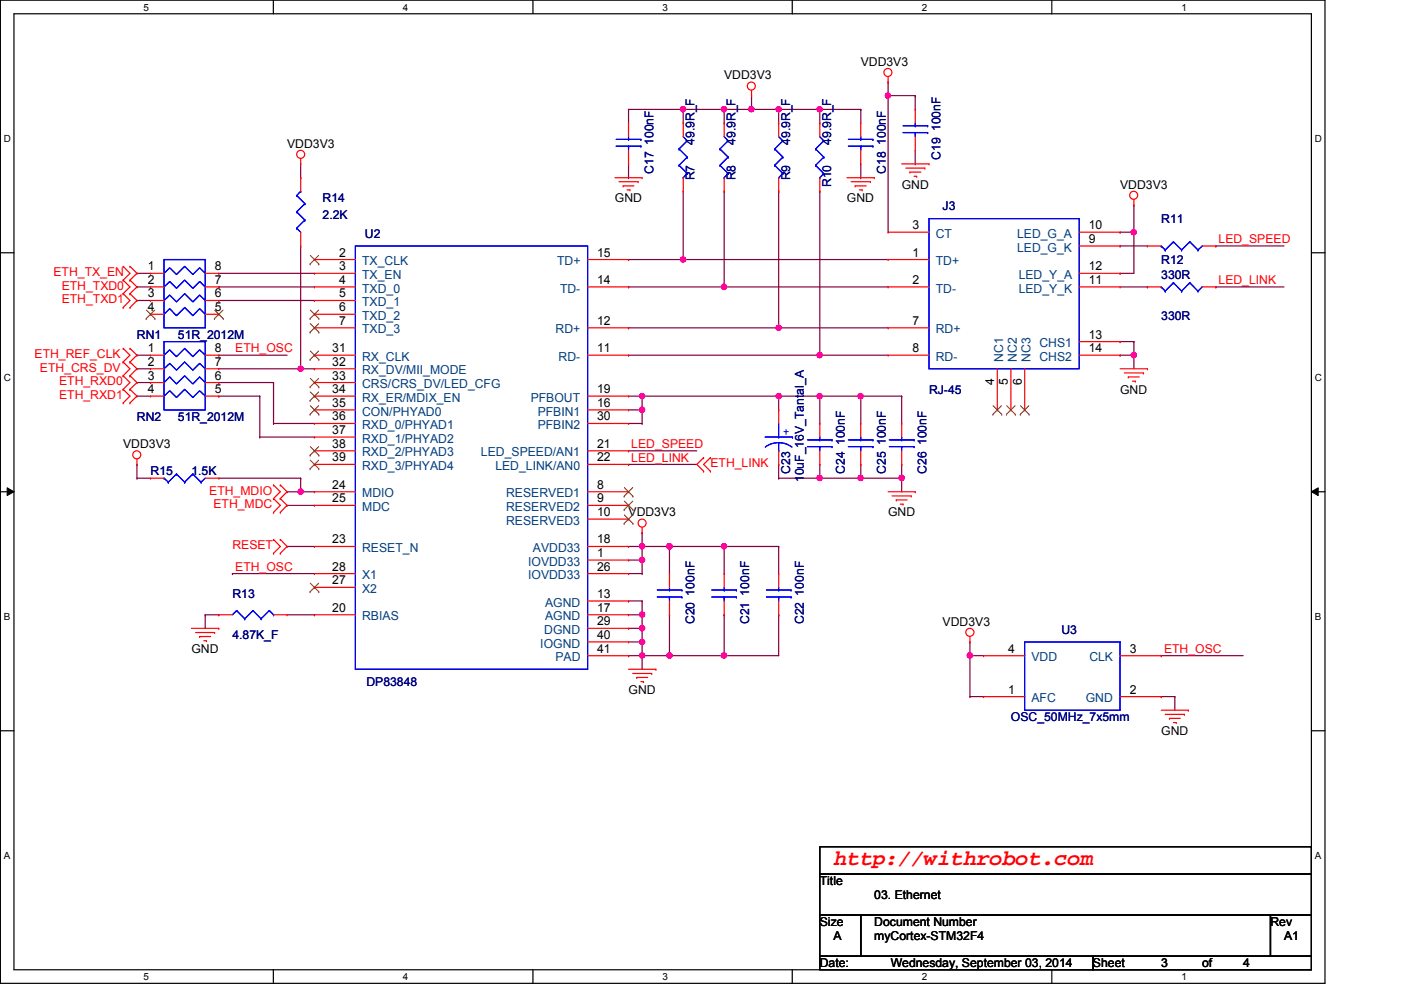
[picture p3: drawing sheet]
<svg xmlns="http://www.w3.org/2000/svg" width="297mm" height="210mm" viewBox="0 0 297 210" stroke-linecap="round" stroke-linejoin="round" font-family="sans-serif">
<path d="M.1 0h280.8v208.5h-280.8zM3 2.9h275v202.7h-275z" fill="none" stroke="#000" stroke-width=".25"/>
<g fill="#fff">
<path d="M30.4 .3h1.2v2.4h-1.2z"/>
<path d="M30.4 205.9h1.2v2.3h-1.2z"/>
</g>
<path d="M58 0v2.9M58 205.6v2.9" fill="none" stroke="#000" stroke-width=".25"/>
<g fill="#fff">
<path d="M85.4 .3h1.2v2.4h-1.2z"/>
<path d="M85.4 205.9h1.2v2.3h-1.2z"/>
</g>
<path d="M113 0v2.9M113 205.6v2.9" fill="none" stroke="#000" stroke-width=".25"/>
<g fill="#fff">
<path d="M140.5 .3h1.1v2.4h-1.1z"/>
<path d="M140.5 205.9h1.1v2.3h-1.1z"/>
</g>
<path d="M168 0v2.9M168 205.6v2.9" fill="none" stroke="#000" stroke-width=".25"/>
<g fill="#fff">
<path d="M195.4 .3h1.2v2.4h-1.2z"/>
<path d="M195.4 205.9h1.2v2.3h-1.2z"/>
</g>
<path d="M223 0v2.9M223 205.6v2.9" fill="none" stroke="#000" stroke-width=".25"/>
<g fill="#fff">
<path d="M250.5 .3h1.1v2.4h-1.1z"/>
<path d="M250.5 205.9h1.1v2.3h-1.1z"/>
<path d="M.8 28.2h1.5v2.4h-1.5z"/>
<path d="M278.8 28.2h1.4v2.4h-1.4z"/>
<path d="M.8 78.9h1.5v2.3h-1.5z"/>
<path d="M278.8 78.9h1.4v2.3h-1.4z"/>
</g>
<path d="M.1 53.6h2.9M278 53.6h2.9" fill="none" stroke="#000" stroke-width=".25"/>
<g fill="#fff">
<path d="M.8 129.6h1.4v2.3h-1.4z"/>
<path d="M278.8 129.6h1.3v2.3h-1.3z"/>
</g>
<path d="M.1 104.3h2.9M278 104.3h2.9" fill="none" stroke="#000" stroke-width=".25"/>
<path d="M1.5 103.4l1.5 .9-1.5 .8zM278 104.3l1.5-.9v1.7z" fill="#000"/>
<path d="M1.5 103.4l1.5 .9-1.5 .8zM278 104.3l1.5-.9v1.7z" fill="none" stroke="#000" stroke-width=".21"/>
<g fill="#fff">
<path d="M.8 180.3h1.4v2.3h-1.4z"/>
<path d="M278.8 180.3h1.3v2.3h-1.3z"/>
</g>
<path d="M.1 154.9h2.9M278 154.9h2.9" fill="none" stroke="#000" stroke-width=".25"/>
<path d="M144.9 23.2h.1M144.9 23.2v2.9M144.9 23.2h8.6M165.1 23.2h.1M165.1 23.2h8.7M165.1 23.2v2.9M173.8 23.2h.1M173.8 23.2v2.9" fill="none" stroke="#800040" stroke-width=".25"/>
<circle cx="165.1" cy="23.2" r=".56" fill="#f0f"/>
<circle cx="165.1" cy="23.2" r=".56" fill="none" stroke="#f0f" stroke-width=".25"/>
<path d="M153.5 23.2h.1M153.5 23.2v2.9M159.3 23.2h.1M159.3 23.2h5.8" fill="none" stroke="#800040" stroke-width=".25"/>
<circle cx="159.3" cy="23.2" r=".56" fill="#f0f"/>
<circle cx="159.3" cy="23.2" r=".56" fill="none" stroke="#f0f" stroke-width=".25"/>
<path d="M144.9 55h.1M144.9 55h43.4M153.5 60.8h.1M153.5 60.8h34.8" fill="none" stroke="#800040" stroke-width=".25"/>
<circle cx="153.5" cy="60.8" r=".56" fill="#f0f"/>
<circle cx="153.5" cy="60.8" r=".56" fill="none" stroke="#f0f" stroke-width=".25"/>
<path d="M144.9 40.6h.1M144.9 40.6v14.4M165.1 69.5h.1M165.1 69.5h23.2M173.8 75.3h.1M173.8 75.3h14.5" fill="none" stroke="#800040" stroke-width=".25"/>
<circle cx="144.8" cy="55" r=".56" fill="#f0f"/>
<circle cx="144.8" cy="55" r=".56" fill="none" stroke="#f0f" stroke-width=".25"/>
<path d="M153.5 40.6h.1M153.5 40.6v20.2h-20.2M165.1 40.6h.1M165.1 40.6v28.9M133.3 60.8h.1" fill="none" stroke="#800040" stroke-width=".25"/>
<circle cx="165.1" cy="69.5" r=".56" fill="#f0f"/>
<circle cx="165.1" cy="69.5" r=".56" fill="none" stroke="#f0f" stroke-width=".25"/>
<path d="M173.8 40.6h.1M173.8 40.6v34.7" fill="none" stroke="#800040" stroke-width=".25"/>
<circle cx="173.8" cy="75.3" r=".56" fill="#f0f"/>
<circle cx="173.8" cy="75.3" r=".56" fill="none" stroke="#f0f" stroke-width=".25"/>
<path d="M237.5 72.4h.1M237.5 72.4h2.9M240.4 75.3h.1M240.4 75.3v2.9" fill="none" stroke="#800040" stroke-width=".25"/>
<circle cx="240.4" cy="75.3" r=".56" fill="#f0f"/>
<circle cx="240.4" cy="75.3" r=".56" fill="none" stroke="#f0f" stroke-width=".25"/>
<path d="M237.5 49.2h.1M237.5 49.2h2.9M240.4 49.2h.1M240.4 49.2v8.8M237.5 75.3h.1M237.5 75.3h2.9" fill="none" stroke="#800040" stroke-width=".25"/>
<circle cx="240.4" cy="49.2" r=".56" fill="#f0f"/>
<circle cx="240.4" cy="49.2" r=".56" fill="none" stroke="#f0f" stroke-width=".25"/>
<g fill="none" stroke="#800040" stroke-width=".25">
<path d="M133.3 23.2h.1M133.3 23.2v2.9M133.3 23.2h11.6M144.9 23.2h.1M133.3 55h.1M133.3 55h11.6M237.5 58h.1M237.5 52.2h.1M237.5 58h2.9M237.5 52.2h5.8M240.4 43.5h.1M240.4 43.5v5.7"/>
<path d="M257.8 52.2h.1M257.8 52.2h14.4M133.3 75.3h.1M133.3 69.5h.1M133.3 75.3h40.5M133.3 69.5h31.8M237.5 60.8h5.8M240.4 72.4h.1M240.4 72.4v2.9M243.3 60.8h.1M257.8 60.8h.1M257.8 60.8h14.4"/>
</g>
<circle cx="144.8" cy="23.2" r=".56" fill="#f0f"/>
<circle cx="144.8" cy="23.2" r=".56" fill="none" stroke="#f0f" stroke-width=".25"/>
<path d="M173.8 23.2h8.7M182.5 23.2h.1" fill="none" stroke="#800040" stroke-width=".25"/>
<circle cx="173.8" cy="23.2" r=".56" fill="#f0f"/>
<circle cx="173.8" cy="23.2" r=".56" fill="none" stroke="#f0f" stroke-width=".25"/>
<path d="M133.3 37.7h.1M133.3 34.8v2.9M153.5 23.2h.1M153.5 23.2h5.8M159.3 23.2h.1M159.3 20.3v2.9M182.5 23.2h.1M182.5 37.7h.1M182.5 23.2v2.9M182.5 34.8v2.9" fill="none" stroke="#800040" stroke-width=".25"/>
<circle cx="153.5" cy="23.2" r=".56" fill="#f0f"/>
<circle cx="153.5" cy="23.2" r=".56" fill="none" stroke="#f0f" stroke-width=".25"/>
<path d="M188.3 20.3h.1M188.3 20.3v28.9" fill="none" stroke="#800040" stroke-width=".25"/>
<circle cx="188.2" cy="20.3" r=".56" fill="#f0f"/>
<circle cx="188.2" cy="20.3" r=".56" fill="none" stroke="#f0f" stroke-width=".25"/>
<g fill="none" stroke="#800040" stroke-width=".25">
<path d="M188.3 17.4h.1M188.3 17.4v2.9M188.3 20.3h.1M188.3 20.3h5.8M194.1 34.8h.1M194.1 20.3h.1M194.1 20.3v2.9M194.1 31.9v2.9M165.1 84h.1M165.1 84v2.9M165.1 84h17.4M173.8 84h.1"/>
<path d="M173.8 84v5.8M191.2 84h.1M191.2 84v5.8"/>
</g>
<circle cx="173.8" cy="84" r=".56" fill="#f0f"/>
<circle cx="173.8" cy="84" r=".56" fill="none" stroke="#f0f" stroke-width=".25"/>
<path d="M165.1 98.5h.1M165.1 98.5v2.9M173.8 98.5h.1M173.8 98.5v2.9M182.5 84h.1M182.5 84v5.8M165.1 101.4h.1M165.1 101.4h17.4M173.8 101.4h.1M191.2 101.4h.1M191.2 101.4v2.9" fill="none" stroke="#800040" stroke-width=".25"/>
<circle cx="173.8" cy="101.3" r=".56" fill="#f0f"/>
<circle cx="173.8" cy="101.3" r=".56" fill="none" stroke="#f0f" stroke-width=".25"/>
<path d="M182.5 98.5h.1M182.5 98.5v2.9M182.5 101.4h.1M182.5 101.4h8.7" fill="none" stroke="#800040" stroke-width=".25"/>
<circle cx="191.2" cy="101.4" r=".56" fill="#f0f"/>
<circle cx="191.2" cy="101.4" r=".56" fill="none" stroke="#f0f" stroke-width=".25"/>
<circle cx="182.4" cy="101.3" r=".56" fill="#f0f"/>
<circle cx="182.4" cy="101.3" r=".56" fill="none" stroke="#f0f" stroke-width=".25"/>
<path d="M205.7 139h.1M205.7 136.1h.1M205.7 139h2.8M205.7 136.1v11.6M205.7 147.7h.1M205.7 147.7h2.8M246.2 147.7h.1M246.2 147.7h2.9M249.1 147.7h.1M249.1 147.7v2.9" fill="none" stroke="#800040" stroke-width=".25"/>
<circle cx="205.6" cy="139" r=".56" fill="#f0f"/>
<circle cx="205.6" cy="139" r=".56" fill="none" stroke="#f0f" stroke-width=".25"/>
<path d="M29 75.3h.1M29 78.2h.1M29 75.3h2.9M29 78.2h2.9M29 84h.1M29 81.1h.1M29 84h2.9M29 81.1h2.9M63.8 104.3h.1M63.8 104.3h2.9M246.2 139h.1M246.2 139h17.4" fill="none" stroke="#800040" stroke-width=".25"/>
<circle cx="63.7" cy="104.2" r=".56" fill="#f0f"/>
<circle cx="63.7" cy="104.2" r=".56" fill="none" stroke="#f0f" stroke-width=".25"/>
<path d="M182.5 84h.1M182.5 84h8.7M191.2 98.5h.1M191.2 98.5v2.9M60.9 107.1h.1M60.9 115.9h.1M60.9 107.1h5.8M60.9 115.9h5.8M49.3 121.6h.1M49.3 121.6h17.4" fill="none" stroke="#800040" stroke-width=".25"/>
<circle cx="182.4" cy="84" r=".56" fill="#f0f"/>
<circle cx="182.4" cy="84" r=".56" fill="none" stroke="#f0f" stroke-width=".25"/>
<path d="M133.3 98.5h.1M133.3 95.6h.1M133.3 98.5h14.4M133.3 95.6h14.4M43.5 130.3h.1M43.5 130.3h2.9M43.5 130.3v2.9M46.4 130.3h.1M60.9 130.3h5.8M66.7 130.3h.1M136.1 139h.1M136.1 139v2.9" fill="none" stroke="#800040" stroke-width=".25"/>
<circle cx="136.1" cy="139" r=".56" fill="#f0f"/>
<circle cx="136.1" cy="139" r=".56" fill="none" stroke="#f0f" stroke-width=".25"/>
<path d="M133.3 127.4h.1M133.3 127.4h2.8M133.3 130.3h2.8M133.3 133.2h2.8M136.1 130.3h.1M136.1 127.4h.1M136.1 133.2h.1M136.1 127.4v5.8" fill="none" stroke="#800040" stroke-width=".25"/>
<circle cx="136.1" cy="130.3" r=".56" fill="#f0f"/>
<circle cx="136.1" cy="130.3" r=".56" fill="none" stroke="#f0f" stroke-width=".25"/>
<path d="M133.3 136.1h2.8M136.1 136.1h.1M136.1 133.2h.1M136.1 133.2v2.9" fill="none" stroke="#800040" stroke-width=".25"/>
<circle cx="136.1" cy="133.2" r=".56" fill="#f0f"/>
<circle cx="136.1" cy="133.2" r=".56" fill="none" stroke="#f0f" stroke-width=".25"/>
<path d="M133.3 139h.1M136.1 136.1h.1M136.1 136.1v2.9h-2.8" fill="none" stroke="#800040" stroke-width=".25"/>
<circle cx="136.1" cy="136.1" r=".56" fill="#f0f"/>
<circle cx="136.1" cy="136.1" r=".56" fill="none" stroke="#f0f" stroke-width=".25"/>
<path d="M133.3 115.9h2.8M136.1 115.9h.1M136.1 112.9h.1M136.1 112.9v3" fill="none" stroke="#800040" stroke-width=".25"/>
<circle cx="136.1" cy="115.8" r=".56" fill="#f0f"/>
<circle cx="136.1" cy="115.8" r=".56" fill="none" stroke="#f0f" stroke-width=".25"/>
<path d="M133.3 118.7h2.8M136.1 118.7h.1M136.1 118.7v2.9M133.3 121.6h2.8M136.1 121.6h.1" fill="none" stroke="#800040" stroke-width=".25"/>
<circle cx="136.1" cy="118.7" r=".56" fill="#f0f"/>
<circle cx="136.1" cy="118.7" r=".56" fill="none" stroke="#f0f" stroke-width=".25"/>
<path d="M136.1 115.9h.1M136.1 115.9v2.8M136.1 115.9h5.8M141.9 115.9h.1" fill="none" stroke="#800040" stroke-width=".25"/>
<circle cx="141.9" cy="115.8" r=".56" fill="#f0f"/>
<circle cx="141.9" cy="115.8" r=".56" fill="none" stroke="#f0f" stroke-width=".25"/>
<path d="M141.9 115.9h.1M141.9 115.9v5.7M153.5 115.9h.1M153.5 115.9v5.7M165.1 115.9h.1M165.1 115.9v5.7M136.1 139h5.8M141.9 139h.1" fill="none" stroke="#800040" stroke-width=".25"/>
<circle cx="141.9" cy="139" r=".56" fill="#f0f"/>
<circle cx="141.9" cy="139" r=".56" fill="none" stroke="#f0f" stroke-width=".25"/>
<path d="M141.9 130.3h.1M141.9 139h.1M141.9 130.3v8.7M153.5 130.3h.1M153.5 139h.1M153.5 130.3v8.7M165.1 130.3h.1M165.1 130.3v8.7h-23.2" fill="none" stroke="#800040" stroke-width=".25"/>
<circle cx="153.5" cy="139" r=".56" fill="#f0f"/>
<circle cx="153.5" cy="139" r=".56" fill="none" stroke="#f0f" stroke-width=".25"/>
<path d="M141.9 115.9h.1M141.9 115.9h11.6" fill="none" stroke="#800040" stroke-width=".25"/>
<circle cx="141.9" cy="115.8" r=".56" fill="#f0f"/>
<circle cx="141.9" cy="115.8" r=".56" fill="none" stroke="#f0f" stroke-width=".25"/>
<path d="M153.5 115.9h.1M153.5 115.9h11.6" fill="none" stroke="#800040" stroke-width=".25"/>
<circle cx="153.5" cy="115.8" r=".56" fill="#f0f"/>
<circle cx="153.5" cy="115.8" r=".56" fill="none" stroke="#f0f" stroke-width=".25"/>
<path d="M133.3 84h2.8M136.1 84h.1" fill="none" stroke="#800040" stroke-width=".25"/>
<circle cx="136.1" cy="84" r=".56" fill="#f0f"/>
<circle cx="136.1" cy="84" r=".56" fill="none" stroke="#f0f" stroke-width=".25"/>
<path d="M133.3 89.8h2.8M136.1 89.8h.1M136.1 86.9h.1M136.1 86.9v2.9M136.1 84h29M165.1 84h.1" fill="none" stroke="#800040" stroke-width=".25"/>
<circle cx="165.1" cy="84" r=".56" fill="#f0f"/>
<circle cx="165.1" cy="84" r=".56" fill="none" stroke="#f0f" stroke-width=".25"/>
<path d="M133.3 86.9h2.8M136.1 86.9h.1" fill="none" stroke="#800040" stroke-width=".25"/>
<circle cx="136.1" cy="86.9" r=".56" fill="#f0f"/>
<circle cx="136.1" cy="86.9" r=".56" fill="none" stroke="#f0f" stroke-width=".25"/>
<g fill="none" stroke="#800040" stroke-width=".25">
<path d="M29 58h.1M29 58h2.9M46.4 58h.1M46.4 58h20.3M63.8 52.2v26M29 63.7h.1M29 60.8h.1M29 60.8h2.9M29 63.7h2.9M46.4 60.8h.1M46.4 63.7h.1M46.4 75.3h.1"/>
<path d="M46.4 60.8h20.3M46.4 63.7h20.3M46.4 75.3h14.5M46.4 78.2h17.4M63.8 78.2h.1M46.4 81.1h.1M46.4 84h.1M46.4 81.1h11.6M46.4 84h8.7M55.1 84h.1M55.1 92.7h.1M55.1 84v8.7"/>
<path d="M55.1 92.7h11.6M58 81.1h.1M58 89.8h.1M58 81.1v8.7M58 89.8h8.7M136.1 84h.1M136.1 84v2.9"/>
</g>
<circle cx="63.7" cy="78.2" r=".56" fill="#f0f"/>
<circle cx="63.7" cy="78.2" r=".56" fill="none" stroke="#f0f" stroke-width=".25"/>
<g fill="none" stroke="#800040" stroke-width=".25">
<path d="M63.8 37.7h.1M63.8 34.8v2.9M63.8 78.2h2.9M66.7 78.2h.1M29 98.5h.1M29 98.5v2.9M29 101.4h.1M29 101.4h2.9M46.4 101.4h17.4M60.9 104.3h.1M60.9 104.3h2.9M63.8 101.4h.1"/>
<path d="M63.8 104.3h.1M63.8 101.4v2.9"/>
</g>
<g fill="none" stroke="#f00" stroke-width=".25">
<path d="M159.3 19.1v1.2M188.3 17.4h.1M188.3 16.3v1.1M63.8 34.8h.1M63.8 37.7h.1M63.8 33.6v1.2M63.8 37.7v2.9M130.4 37.7h5.7M131.2 38.5h4.1M132.1 39.4h.1M132.1 39.4h2.3M133.3 26.1h.1"/>
<path d="M133.3 34.8h.1M133.3 26.1v2.9M133.3 31.9v2.9M135.3 38.5h.1M136.1 37.7h.1M144.9 26.1h.1M144.9 26.1v2.9M144.9 37.7v2.9M153.5 26.1h.1M153.5 26.1v2.9M153.5 37.7v2.9M159.3 20.3h.1"/>
<path d="M165.1 26.1h.1M165.1 26.1v2.9M165.1 37.7v2.9M173.8 26.1h.1M173.8 26.1v2.9M173.8 37.7v2.9M179.6 37.7h5.8M180.5 38.5h4M181.3 39.4h.1M181.3 39.4h2.3M182.5 26.1h.1M182.5 34.8h.1"/>
<path d="M182.5 26.1v2.9M182.5 31.9v2.9M184.5 38.5h.1M185.4 37.7h.1M191.2 34.8h5.8M192.1 35.6h4M192.9 36.5h.1M192.9 36.5h2.3M193.8 37.4h.5M194.1 23.2h.1M194.1 31.9h.1M194.1 23.2v2.9"/>
<path d="M194.1 29v2.9M194.3 37.4h.1M196.1 35.6h.1M197 34.8h.1M26.1 59.4h.1M26.1 56.5h.1M26.1 59.4l1.5 1.4-1.5 1.5M26.1 56.5l1.5 1.5-1.5 1.4M27.6 59.4h.1M27.6 56.5h.1M27.6 59.4l1.4 1.4-1.4 1.5M27.6 56.5l1.4 1.5-1.4 1.4"/>
<path d="M31.9 58h.1M31.9 58h2.9M43.5 58h2.9M46.4 58h.1M63.8 52.2h.1M63.8 49.2v3M66.7 55h.1M66.7 58h.1M66.7 55h8.6M66.7 58h8.6M124.6 55h8.7M133 40.3h.6"/>
<path d="M133.3 55h.1M133.6 40.3h.1M144.9 40.6h.1M153.5 40.6h.1M165.1 40.6h.1M173.8 40.6h.1M182.2 40.3h.6M182.8 40.3h.1M188.3 55h.1M188.3 49.2h.1M188.3 55h8.7M188.3 49.2h8.7"/>
<path d="M228.8 52.2h8.7M228.8 58h8.7M228.8 49.2h8.7M237.5 49.2h.1M237.5 52.2h.1M237.5 58h.1M240.4 43.5h.1M240.4 42.3v1.2M243.3 52.2h.1M243.3 52.2h2.9M254.9 52.2h2.9M257.8 52.2h.1"/>
<path d="M26.1 62.3h.1M26.1 65.2h.1M26.1 73.9h.1M26.1 76.8h.1M26.1 79.7h.1M26.1 62.3l1.5 1.4-1.5 1.5M26.1 73.9l1.5 1.4-1.5 1.5M26.1 76.8l1.5 1.4-1.5 1.5M26.1 79.7l1.5 1.4-1.5 1.4M27.6 62.3h.1M27.6 65.2h.1M27.6 76.8h.1"/>
<path d="M27.6 73.9h.1M27.6 79.7h.1M27.6 62.3l1.4 1.4-1.4 1.5M27.6 73.9l1.4 1.4-1.4 1.5M27.6 76.8l1.4 1.4-1.4 1.5M27.6 79.7l1.4 1.4-1.4 1.4M31.9 75.3h.1M31.9 78.2h.1M31.9 60.8h.1M31.9 63.7h.1M31.9 66.6h.1M31.9 78.2h2.9"/>
<path d="M31.9 60.8h2.9M31.9 75.3h2.9M31.9 63.7h2.9M31.9 66.6h2.9M43.5 78.2h2.9M43.5 60.8h2.9M43.5 75.3h2.9M43.5 63.7h2.9M43.5 66.6h2.9M46.4 78.2h.1M46.4 75.3h.1M46.4 66.6h.1"/>
<path d="M46.4 63.7h.1M46.4 60.8h.1M66.7 60.8h.1M66.7 63.7h.1M66.7 66.6h.1M66.7 69.5h.1M66.7 75.3h.1M66.7 78.2h.1M66.7 78.2h8.6M66.7 60.8h8.6M66.7 75.3h8.6M66.7 63.7h8.6"/>
<path d="M66.7 66.6h8.6M66.7 69.5h8.6M124.6 60.8h8.7M124.6 75.3h8.7M124.6 69.5h8.7M133.3 75.3h.1M133.3 69.5h.1M133.3 60.8h.1M188.3 60.8h.1M188.3 69.5h.1M188.3 75.3h.1M188.3 60.8h8.7"/>
<path d="M188.3 75.3h8.7M188.3 69.5h8.7M211.5 78.2v8.7M214.3 78.2v8.7M217.3 78.2v8.7M228.8 60.8h8.7M228.8 75.3h8.7M228.8 72.4h8.7M237.5 60.8h.1M237.5 72.4h.1M237.5 75.3h.1M237.5 78.2h5.8"/>
<path d="M238.4 79.1h4M239.2 79.9h.1M239.2 79.9h2.4M242.4 79.1h.1M243.3 78.2h.1M243.3 60.8h.1M243.3 60.8h2.9M254.9 60.8h2.9M257.8 60.8h.1M26.1 82.5h.1M26.1 85.4h.1M26.1 82.5l1.5 1.5-1.5 1.4"/>
<path d="M27.6 82.5h.1M27.6 85.4h.1M27.6 82.5l1.4 1.5-1.4 1.4M29 98.5h.1M29 97.3v1.2M31.9 81.1h.1M31.9 84h.1M31.9 81.1h2.9M31.9 84h2.9M43.5 81.1h2.9M43.5 84h2.9M46.4 84h.1"/>
<path d="M46.4 81.1h.1M66.7 81.1h.1M66.7 84h.1M66.7 86.9h.1M66.7 89.8h.1M66.7 92.7h.1M66.7 95.6h.1M66.7 98.5h.1M66.7 81.1h8.6M66.7 84h8.6M66.7 86.9h8.6M66.7 95.6h8.6"/>
<path d="M66.7 98.5h8.6M66.7 89.8h8.6M66.7 92.7h8.6M124.6 84h8.7M124.6 86.9h8.7M124.6 95.6h8.7M124.6 98.5h8.7M124.6 89.8h8.7M133.3 86.9h.1M133.3 84h.1M133.3 95.6h.1M133.3 98.5h.1"/>
<path d="M133.3 89.8h.1M149.2 97h.1M149.2 99.9h.1M149.2 97l-1.5 1.5 1.5 1.4M150.6 99.9h.1M150.6 97h.1M150.6 97l-1.4 1.5 1.4 1.4M165.1 86.9h.1M165.1 98.5h.1M165.1 86.9v2.9M165.1 95.6v2.9M173.8 89.8h.1"/>
<path d="M173.8 98.5h.1M173.8 89.8v2.9M173.8 95.6v2.9M182.5 89.8h.1M182.5 98.5h.1M182.5 89.8v2.9M182.5 95.6v2.9M191.2 89.8h.1M191.2 98.5h.1M191.2 89.8v2.9M191.2 95.6v2.9M211.5 86.9h.1"/>
<path d="M214.3 86.9h.1M217.3 86.9h.1M240.1 80.8h.6M240.7 80.8h.1M31.9 101.4h.1M31.9 101.4h2.9M43.5 101.4h2.9M46.4 101.4h.1M58 102.8h.1M58 105.7h.1M58 108.6h.1M58 114.4h.1"/>
<path d="M58 117.3h.1M58 102.8l1.4 1.5-1.4 1.4M58 105.7l1.4 1.4-1.4 1.5M58 114.4l1.4 1.5-1.4 1.4M59.4 105.7h.1M59.4 102.8h.1M59.4 108.6h.1M59.4 117.3h.1M59.4 114.4h.1M59.4 102.8l1.5 1.5-1.5 1.4M59.4 105.7l1.5 1.4-1.5 1.5M59.4 114.4l1.5 1.5-1.5 1.4"/>
<path d="M66.7 115.9h.1M66.7 104.3h.1M66.7 107.1h.1M66.7 104.3h8.6M66.7 107.1h8.6M66.7 115.9h8.6M124.6 104.3h8.7M124.6 118.7h8.7M124.6 107.1h8.7M124.6 110.1h8.7M124.6 115.9h8.7M133.3 118.7h.1"/>
<path d="M133.3 104.3h.1M133.3 107.1h.1M133.3 110.1h.1M133.3 115.9h.1M136.1 112.9h.1M136.1 111.8v1.1M188.3 104.3h5.8M189.1 105.2h4.1M190 106h.1M190 106h2.3M190.9 106.9h.6M191.5 106.9h.1"/>
<path d="M193.2 105.2h.1M194.1 104.3h.1M40.6 133.2h5.8M41.5 134.1h4M42.3 135h.1M42.3 135h2.4M43.2 135.8h.6M43.8 135.8h.1M45.5 134.1h.1M46.4 133.2h.1M46.4 130.3h.1M46.4 130.3h2.9"/>
<path d="M58 130.3h2.9M60.9 130.3h.1M66.7 130.3h.1M66.7 124.5h.1M66.7 121.6h.1M66.7 130.3h8.6M66.7 121.6h8.6M66.7 124.5h8.6M124.6 133.2h8.7M124.6 130.3h8.7M124.6 139h8.7M124.6 127.4h8.7"/>
<path d="M124.6 121.6h8.7M124.6 136.1h8.7M133.3 127.4h.1M133.3 130.3h.1M133.3 121.6h.1M133.3 133.2h.1M133.3 136.1h.1M133.3 139h.1M141.9 121.6h.1M141.9 130.3h.1M141.9 121.6v2.9M141.9 127.4v2.9"/>
<path d="M153.5 121.6h.1M153.5 130.3h.1M153.5 121.6v2.9M153.5 127.4v2.9M165.1 121.6h.1M165.1 130.3h.1M165.1 121.6v2.9M165.1 127.4v2.9M205.7 136.1h.1M205.7 135v1.1M208.5 139h.1M208.5 139h8.8"/>
<path d="M237.5 139h8.7M246.2 139h.1M133.3 141.9h5.8M134.2 142.8h4M135 143.6h.1M135 143.6h2.3M135.9 144.5h.5M136.4 144.5h.1M138.2 142.8h.1M139.1 141.9h.1M208.5 147.7h.1M208.5 147.7h8.8"/>
<path d="M237.5 147.7h8.7M246.2 147.7h.1M246.2 150.6h5.8M247.1 151.5h4M247.9 152.3h.1M247.9 152.3h2.3M248.8 153.2h.6M249.4 153.2h.1M251.1 151.5h.1M252 150.6h.1"/>
<circle cx="159.3" cy="18.2" r=".85"/>
<circle cx="188.2" cy="15.4" r=".85"/>
<circle cx="63.7" cy="32.7" r=".85"/>
<circle cx="240.4" cy="41.4" r=".85"/>
<circle cx="29" cy="96.4" r=".85"/>
<circle cx="136.1" cy="110.9" r=".85"/>
<circle cx="205.6" cy="134.1" r=".86"/>
</g>
<path d="M173.8 179.5h104.2v5.8h-104.2zM173.8 185.3h104.2v8.7h-104.2zM173.8 194h8.7v8.7h-8.7zM182.5 194h86.9v8.7h-86.9zM269.4 194h8.6v8.7h-8.6zM173.8 202.7h57.9v2.9h-57.9zM231.7 202.7h46.3v2.9h-46.3z" fill="none" stroke="#000" stroke-width=".25"/>
<g fill="none" stroke="#00f" stroke-width=".25">
<path d="M130.6 31h5.3M130.6 29.5h5.3M133.3 29.5h.1M133.3 31h.1M133.3 29v.5M133.3 31v.9M135.9 31h.1M135.9 29.5h.1M144 31.6h.1M144 35.1h.1M144 31.6l1.7 1.7M144 35.1l1.7 1.7"/>
<path d="M144.9 37.7h.1M144.9 29l.8 .8M145.7 29.8h.1M145.7 33.3h.1M145.7 36.8h.1M145.7 29.8l-1.7 1.8M145.7 33.3l-1.7 1.8M145.7 36.8l-.8 .9M152.7 31.6h.1M152.7 35.1h.1M152.7 31.6l1.7 1.7M152.7 35.1l1.7 1.7"/>
<path d="M153.5 37.7h.1M153.5 29l.9 .8M154.4 29.8h.1M154.4 33.3h.1M154.4 36.8h.1M154.4 29.8l-1.7 1.8M154.4 33.3l-1.7 1.8M154.4 36.8l-.9 .9M164.2 31.6h.1M164.2 35.1h.1M164.2 31.6l1.8 1.7M164.2 35.1l1.8 1.7"/>
<path d="M165.1 37.7h.1M165.1 29l.9 .8M166 29.8h.1M166 33.3h.1M166 36.8h.1M166 29.8l-1.8 1.8M166 33.3l-1.8 1.8M166 36.8l-.9 .9M172.9 31.6h.1M172.9 35.1h.1M172.9 31.6l1.8 1.7M172.9 35.1l1.8 1.7"/>
<path d="M173.8 37.7h.1M173.8 29l.9 .8M174.7 29.8h.1M174.7 33.3h.1M174.7 36.8h.1M174.7 29.8l-1.8 1.8M174.7 33.3l-1.8 1.8M174.7 36.8l-.9 .9M179.9 31h5.2M179.9 29.5h5.2M182.5 29.5h.1M182.5 31h.1"/>
<path d="M182.5 29v.5M182.5 31v.9M185.1 31h.1M185.1 29.5h.1M191.5 28.1h5.2M191.5 26.7h5.2M194.1 26.7h.1M194.1 28.1h.1M194.1 26.1v.6M194.1 28.1v.9M196.7 28.1h.1M196.7 26.7h.1"/>
<path d="M34.8 55h8.7v14.5h-8.7zM34.8 58l1.2-1.2 1.4 1.4 1.8-1.7 1.7 1.7 1.4-1.4 1.2 1.2M62.9 48.4h.1M62.9 44.9h.1M62.9 41.4h.1M62.9 48.4l.9 .8M62.9 44.9l1.7 1.8M62.9 41.4l1.7 1.8M63.8 40.6h.1M63.8 40.6l-.9 .8M64.6 46.7h.1M64.6 43.2h.1"/>
<path d="M64.6 46.7l-1.7 1.7M64.6 43.2l-1.7 1.7M75.3 52.2h49.3v89.7h-49.3zM197 46.4h31.8v31.8h-31.8zM246.2 52.2h.1M246.2 52.2l.9 .8M247.1 53h.1M248.8 59.9h.1M248.8 51.3h.1M248.8 59.9l1.7 1.8M248.8 59.9l-1.7 1.8M248.8 51.3l1.7 1.7"/>
<path d="M248.8 51.3l-1.7 1.7M250.5 53h.1M252.3 59.9h.1M252.3 51.3h.1M252.3 59.9l1.7 1.8M252.3 59.9l-1.8 1.8M252.3 51.3l1.7 1.7M252.3 51.3l-1.8 1.7M254 53h.1M254.9 52.2l-.9 .8M34.8 72.4h8.7v14.5h-8.7zM34.8 75.3l1.2-1.1 1.4 1.4 1.8-1.7 1.7 1.7 1.4-1.4 1.2 1.1"/>
<path d="M34.8 78.2l1.2-1.2 1.4 1.5 1.8-1.7 1.7 1.7 1.4-1.5 1.2 1.2M34.8 60.8l1.2-1.1 1.4 1.4 1.8-1.7 1.7 1.7 1.4-1.4 1.2 1.1M34.8 63.7l1.2-1.1 1.4 1.4 1.8-1.7 1.7 1.7 1.4-1.4 1.2 1.1M34.8 66.6l1.2-1.2 1.4 1.5 1.8-1.7 1.7 1.7 1.4-1.5 1.2 1.2M246.2 60.8h.1M246.2 60.8l.9 .9M247.1 61.7h.1M250.5 61.7h.1M254 61.7h.1M254.9 60.8l-.9 .9M34.8 81.1l1.2-1.2 1.4 1.5 1.8-1.7 1.7 1.7 1.4-1.5 1.2 1.2M34.8 84l1.2-1.2 1.4 1.5 1.8-1.8 1.7 1.8 1.4-1.5 1.2 1.2"/>
<path d="M162.2 92.7h5.8M165.1 95.6h.1M165.1 92.7h.1M165.1 93.9l1.5 .2 1.3 .7M165.1 93.9l-1.5 .2-1.3 .7M165.1 89.8v2.9M165.1 93.9v1.7M168 92.7h.1M171.2 94.7h5.2M171.2 93.3h5.2M173.8 93.3h.1M173.8 94.7h.1"/>
<path d="M173.8 92.7v.6M173.8 94.7v.9M176.4 94.7h.1M176.4 93.3h.1M179.9 94.7h5.2M179.9 93.3h5.2M182.5 93.3h.1M182.5 94.7h.1M182.5 92.7v.6M182.5 94.7v.9M185.1 94.7h.1M185.1 93.3h.1"/>
<path d="M188.5 94.7h5.3M188.5 93.3h5.3M191.2 93.3h.1M191.2 94.7h.1M191.2 92.7v.6M191.2 94.7v.9M193.8 94.7h.1M193.8 93.3h.1M34.8 101.4h.1M34.8 101.4l.9 .8M35.7 102.2h.1M37.4 100.5h.1"/>
<path d="M37.4 100.5l1.8 1.7M37.4 100.5l-1.7 1.7M39.2 102.2h.1M40.9 100.5h.1M40.9 100.5l1.7 1.7M40.9 100.5l-1.7 1.7M42.6 102.2h.1M43.5 101.4l-.9 .8M50.2 129.5h.1M50.2 129.5l-.9 .8M50.2 129.5l1.7 1.7M51.9 131.2h.1"/>
<path d="M53.6 129.5h.1M53.6 129.5l-1.7 1.7M53.6 129.5l1.8 1.7M55.4 131.2h.1M57.1 129.5h.1M57.1 129.5l-1.7 1.7M57.1 129.5l.9 .8M58 130.3h.1M139.4 126.6h5.2M139.4 125.1h5.2M141.9 125.1h.1M141.9 126.6h.1"/>
<path d="M141.9 124.5v.6M141.9 126.6v.8M144.6 126.6h.1M144.6 125.1h.1M150.9 126.6h5.2M150.9 125.1h5.2M153.5 125.1h.1M153.5 126.6h.1M153.5 124.5v.6M153.5 126.6v.8M156.1 126.6h.1M156.1 125.1h.1"/>
<path d="M162.5 126.6h5.2M162.5 125.1h5.2M165.1 125.1h.1M165.1 126.6h.1M165.1 124.5v.6M165.1 126.6v.8M167.7 126.6h.1M167.7 125.1h.1M217.3 136.1h20.2v14.5h-20.2z"/>
</g>
<g fill="none" stroke="#804000" stroke-width=".21">
<path d="M65.7 56h.1M65.8 54.1l1.8 1.9M67.6 54.1l-1.9 1.9M67.6 56h.1M31 67.6h.1M31 65.7l1.8 1.9M32.8 65.7l-1.8 1.9M32.8 67.6h.1M45.5 67.6h.1M45.5 65.7l1.8 1.9M47.3 65.7l-1.8 1.9M47.3 67.6h.1"/>
<path d="M65.7 67.6h.1M65.7 70.4h.1M65.7 76.2h.1M65.8 65.7l1.8 1.9M65.8 68.6l1.8 1.8M65.8 74.4l1.8 1.8M67.6 65.7l-1.9 1.9M67.6 68.6l-1.9 1.8M67.6 74.4l-1.9 1.8M67.6 67.6h.1M67.6 70.4h.1M67.6 76.2h.1"/>
<path d="M65.7 82h.1M65.7 84.9h.1M65.7 87.8h.1M65.7 96.5h.1M65.7 99.4h.1M65.8 80.2l1.8 1.8M65.8 83.1l1.8 1.8M65.8 86l1.8 1.8M65.8 94.7l1.8 1.8M65.8 97.6l1.8 1.8M67.6 80.2l-1.9 1.8M67.6 83.1l-1.9 1.8"/>
<path d="M67.6 86l-1.9 1.8M67.6 94.7l-1.9 1.8M67.6 97.6l-1.9 1.8M67.6 82h.1M67.6 84.9h.1M67.6 87.8h.1M67.6 96.5h.1M67.6 99.4h.1M210.5 87.8h.1M210.6 86l1.8 1.8M212.3 86l-1.8 1.8M212.4 87.8h.1"/>
<path d="M213.4 87.8h.1M213.4 86l1.9 1.8M215.2 86l-1.8 1.8M215.3 87.8h.1M216.3 87.8h.1M216.4 86l1.8 1.8M218.1 86l-1.8 1.8M218.2 87.8h.1M132.3 105.2h.1M132.3 108.1h.1M132.3 111h.1M132.4 103.4l1.8 1.8"/>
<path d="M132.4 106.3l1.8 1.8M132.4 109.2l1.8 1.8M134.2 103.4l-1.9 1.8M134.2 106.3l-1.9 1.8M134.2 109.2l-1.9 1.8M134.2 105.2h.1M134.2 108.1h.1M134.2 111h.1M65.7 125.5h.1M65.8 123.7l1.8 1.8M67.6 123.7l-1.9 1.8M67.6 125.5h.1"/>
</g>
<circle cx="165.1" cy="23.2" r=".56" fill="#f0f"/>
<circle cx="165.1" cy="23.2" r=".56" fill="none" stroke="#f0f" stroke-width=".25"/>
<circle cx="159.3" cy="23.2" r=".56" fill="#f0f"/>
<circle cx="159.3" cy="23.2" r=".56" fill="none" stroke="#f0f" stroke-width=".25"/>
<circle cx="153.5" cy="60.8" r=".56" fill="#f0f"/>
<circle cx="153.5" cy="60.8" r=".56" fill="none" stroke="#f0f" stroke-width=".25"/>
<circle cx="144.8" cy="55" r=".56" fill="#f0f"/>
<circle cx="144.8" cy="55" r=".56" fill="none" stroke="#f0f" stroke-width=".25"/>
<circle cx="165.1" cy="69.5" r=".56" fill="#f0f"/>
<circle cx="165.1" cy="69.5" r=".56" fill="none" stroke="#f0f" stroke-width=".25"/>
<circle cx="173.8" cy="75.3" r=".56" fill="#f0f"/>
<circle cx="173.8" cy="75.3" r=".56" fill="none" stroke="#f0f" stroke-width=".25"/>
<circle cx="240.4" cy="75.3" r=".56" fill="#f0f"/>
<circle cx="240.4" cy="75.3" r=".56" fill="none" stroke="#f0f" stroke-width=".25"/>
<circle cx="240.4" cy="49.2" r=".56" fill="#f0f"/>
<circle cx="240.4" cy="49.2" r=".56" fill="none" stroke="#f0f" stroke-width=".25"/>
<circle cx="144.8" cy="23.2" r=".56" fill="#f0f"/>
<circle cx="144.8" cy="23.2" r=".56" fill="none" stroke="#f0f" stroke-width=".25"/>
<circle cx="173.8" cy="23.2" r=".56" fill="#f0f"/>
<circle cx="173.8" cy="23.2" r=".56" fill="none" stroke="#f0f" stroke-width=".25"/>
<circle cx="153.5" cy="23.2" r=".56" fill="#f0f"/>
<circle cx="153.5" cy="23.2" r=".56" fill="none" stroke="#f0f" stroke-width=".25"/>
<circle cx="188.2" cy="20.3" r=".56" fill="#f0f"/>
<circle cx="188.2" cy="20.3" r=".56" fill="none" stroke="#f0f" stroke-width=".25"/>
<circle cx="173.8" cy="84" r=".56" fill="#f0f"/>
<circle cx="173.8" cy="84" r=".56" fill="none" stroke="#f0f" stroke-width=".25"/>
<circle cx="173.8" cy="101.3" r=".56" fill="#f0f"/>
<circle cx="173.8" cy="101.3" r=".56" fill="none" stroke="#f0f" stroke-width=".25"/>
<circle cx="191.2" cy="101.4" r=".56" fill="#f0f"/>
<circle cx="191.2" cy="101.4" r=".56" fill="none" stroke="#f0f" stroke-width=".25"/>
<circle cx="182.4" cy="101.3" r=".56" fill="#f0f"/>
<circle cx="182.4" cy="101.3" r=".56" fill="none" stroke="#f0f" stroke-width=".25"/>
<circle cx="205.6" cy="139" r=".56" fill="#f0f"/>
<circle cx="205.6" cy="139" r=".56" fill="none" stroke="#f0f" stroke-width=".25"/>
<circle cx="63.7" cy="104.2" r=".56" fill="#f0f"/>
<circle cx="63.7" cy="104.2" r=".56" fill="none" stroke="#f0f" stroke-width=".25"/>
<circle cx="182.4" cy="84" r=".56" fill="#f0f"/>
<circle cx="182.4" cy="84" r=".56" fill="none" stroke="#f0f" stroke-width=".25"/>
<circle cx="136.1" cy="139" r=".56" fill="#f0f"/>
<circle cx="136.1" cy="139" r=".56" fill="none" stroke="#f0f" stroke-width=".25"/>
<circle cx="136.1" cy="130.3" r=".56" fill="#f0f"/>
<circle cx="136.1" cy="130.3" r=".56" fill="none" stroke="#f0f" stroke-width=".25"/>
<circle cx="136.1" cy="133.2" r=".56" fill="#f0f"/>
<circle cx="136.1" cy="133.2" r=".56" fill="none" stroke="#f0f" stroke-width=".25"/>
<circle cx="136.1" cy="136.1" r=".56" fill="#f0f"/>
<circle cx="136.1" cy="136.1" r=".56" fill="none" stroke="#f0f" stroke-width=".25"/>
<circle cx="136.1" cy="115.8" r=".56" fill="#f0f"/>
<circle cx="136.1" cy="115.8" r=".56" fill="none" stroke="#f0f" stroke-width=".25"/>
<circle cx="136.1" cy="118.7" r=".56" fill="#f0f"/>
<circle cx="136.1" cy="118.7" r=".56" fill="none" stroke="#f0f" stroke-width=".25"/>
<circle cx="141.9" cy="115.8" r=".56" fill="#f0f"/>
<circle cx="141.9" cy="115.8" r=".56" fill="none" stroke="#f0f" stroke-width=".25"/>
<circle cx="141.9" cy="139" r=".56" fill="#f0f"/>
<circle cx="141.9" cy="139" r=".56" fill="none" stroke="#f0f" stroke-width=".25"/>
<circle cx="153.5" cy="139" r=".56" fill="#f0f"/>
<circle cx="153.5" cy="139" r=".56" fill="none" stroke="#f0f" stroke-width=".25"/>
<circle cx="141.9" cy="115.8" r=".56" fill="#f0f"/>
<circle cx="141.9" cy="115.8" r=".56" fill="none" stroke="#f0f" stroke-width=".25"/>
<circle cx="153.5" cy="115.8" r=".56" fill="#f0f"/>
<circle cx="153.5" cy="115.8" r=".56" fill="none" stroke="#f0f" stroke-width=".25"/>
<circle cx="136.1" cy="84" r=".56" fill="#f0f"/>
<circle cx="136.1" cy="84" r=".56" fill="none" stroke="#f0f" stroke-width=".25"/>
<circle cx="165.1" cy="84" r=".56" fill="#f0f"/>
<circle cx="165.1" cy="84" r=".56" fill="none" stroke="#f0f" stroke-width=".25"/>
<circle cx="136.1" cy="86.9" r=".56" fill="#f0f"/>
<circle cx="136.1" cy="86.9" r=".56" fill="none" stroke="#f0f" stroke-width=".25"/>
<circle cx="63.7" cy="78.2" r=".56" fill="#f0f"/>
<circle cx="63.7" cy="78.2" r=".56" fill="none" stroke="#f0f" stroke-width=".25"/>
<text font-size="4.6" fill="#f00" x="176.7" y="183.4">http://withrobot.com</text>
<g font-size="2.6">
<text x="153.5" y="16.8">VDD3V3</text>
<text x="182.5" y="13.9">VDD3V3</text>
<text x="60.9" y="31.3">VDD3V3</text>
<text x="191.2" y="40">GND</text>
<text x="237.5" y="40">VDD3V3</text>
<text x="130.4" y="42.9">GND</text>
<text x="179.6" y="42.9">GND</text>
<text x="193.5" y="48.6">3</text>
<text x="230.8" y="48.6">10</text>
<text x="230.8" y="51.5">9</text>
<text x="31.3" y="57.3">1</text>
<text x="45.5" y="57.3">8</text>
<text x="71.9" y="54.4">2</text>
<text x="71.9" y="57.3">3</text>
<text x="126.6" y="54.4">15</text>
<text x="193.5" y="54.4">1</text>
<text x="230.8" y="57.3">12</text>
<text x="31.3" y="60.2">2</text>
<text x="31.3" y="63.1">3</text>
<text x="31.3" y="66">4</text>
<text x="45.5" y="66">5</text>
<text x="45.5" y="63.1">6</text>
<text x="45.5" y="60.2">7</text>
<text x="71.9" y="60.2">4</text>
<text x="71.9" y="63.1">5</text>
<text x="71.9" y="66">6</text>
<text x="126.6" y="60.2">14</text>
<text x="193.5" y="60.2">2</text>
<text x="230.8" y="60.2">11</text>
<text x="71.9" y="68.9">7</text>
<text x="126.6" y="68.9">12</text>
<text x="193.5" y="68.9">7</text>
<text x="230.8" y="71.8">13</text>
<text x="31.3" y="74.7">1</text>
<text x="31.3" y="77.6">2</text>
<text x="45.5" y="77.6">7</text>
<text x="45.5" y="74.7">8</text>
<text x="70.4" y="74.7">31</text>
<text x="70.4" y="77.6">32</text>
<text x="126.6" y="74.7">11</text>
<text x="193.5" y="74.7">8</text>
<text x="230.8" y="74.7">14</text>
<text x="31.3" y="80.5">3</text>
<text x="31.3" y="83.4">4</text>
<text x="45.5" y="83.4">5</text>
<text x="45.5" y="80.5">6</text>
<text x="70.4" y="80.5">33</text>
<text x="70.4" y="83.4">34</text>
<text x="126.6" y="83.4">19</text>
<text x="210.8" y="81.7" transform="rotate(-90 210.8 81.7)">4</text>
<text x="213.7" y="81.7" transform="rotate(-90 213.7 81.7)">5</text>
<text x="216.6" y="81.7" transform="rotate(-90 216.6 81.7)">6</text>
<text x="237.5" y="83.4">GND</text>
<text x="70.4" y="86.3">35</text>
<text x="70.4" y="89.2">36</text>
<text x="126.6" y="86.3">16</text>
<text x="126.6" y="89.2">30</text>
<text x="26.1" y="95">VDD3V3</text>
<text x="70.4" y="92">37</text>
<text x="70.4" y="95">38</text>
<text x="126.6" y="95">21</text>
<text x="70.4" y="97.8">39</text>
<text x="126.6" y="97.8">22</text>
<text x="70.4" y="103.6">24</text>
<text x="70.4" y="106.5">25</text>
<text x="126.6" y="103.6">8</text>
<text x="126.6" y="106.5">9</text>
<text x="126.6" y="109.4">10</text>
<text x="133.3" y="109.5">VDD3V3</text>
<text x="188.3" y="109.5">GND</text>
<text x="70.4" y="115.2">23</text>
<text x="126.6" y="118.1">1</text>
<text x="126.6" y="115.2">18</text>
<text x="70.4" y="123.9">27</text>
<text x="70.4" y="121">28</text>
<text x="126.6" y="121">26</text>
<text x="70.4" y="129.7">20</text>
<text x="126.6" y="126.8">13</text>
<text x="126.6" y="129.7">17</text>
<text x="126.6" y="132.6">29</text>
<text x="126.6" y="135.5">40</text>
<text x="199.9" y="132.7">VDD3V3</text>
<text x="40.6" y="138.4">GND</text>
<text x="126.6" y="138.4">41</text>
<text x="213.8" y="138.4">4</text>
<text x="239.5" y="138.4">3</text>
<text x="133.3" y="147.2">GND</text>
<text x="213.8" y="147.1">1</text>
<text x="239.5" y="147.1">2</text>
<text x="246.2" y="155.8">GND</text>
<text x="173.8" y="187.7">Title</text>
<text x="185.4" y="190.6">03. Ethernet</text>
<text x="173.8" y="196.3">Size</text>
<text x="185.4" y="196.3">Document Number</text>
<text x="269.4" y="196.3">Rev</text>
<text x="176.7" y="199.3">A</text>
<text x="185.4" y="199.3">myCortex-STM32F4</text>
<text x="272.2" y="199.3">A1</text>
<text x="173.8" y="205.1">Date:</text>
<text x="188.8" y="205.1">Wednesday, September 03, 2014</text>
<text x="231.7" y="205.1">Sheet</text>
<text x="246.2" y="205.1">3</text>
<text x="254.9" y="205.1">of</text>
<text x="263.6" y="205.1">4</text>
</g>
<g font-size="2.6" fill="#000080">
<text x="147.3" y="30.7" transform="rotate(-90 147.3 30.7)">49.9R_F</text>
<text x="156" y="30.7" transform="rotate(-90 156 30.7)">49.9R_F</text>
<text x="167.5" y="30.7" transform="rotate(-90 167.5 30.7)">49.9R_F</text>
<text x="176.2" y="30.7" transform="rotate(-90 176.2 30.7)">49.9R_F</text>
<text x="199.4" y="33.9" transform="rotate(-90 199.4 33.9)">C19 100nF</text>
<text x="138.6" y="36.8" transform="rotate(-90 138.6 36.8)">C17 100nF</text>
<text x="147.3" y="38.2" transform="rotate(-90 147.3 38.2)">R7</text>
<text x="156" y="38.2" transform="rotate(-90 156 38.2)">R8</text>
<text x="167.5" y="38.2" transform="rotate(-90 167.5 38.2)">R9</text>
<text x="176.2" y="39.7" transform="rotate(-90 176.2 39.7)">R10</text>
<text x="187.8" y="36.8" transform="rotate(-90 187.8 36.8)">C18 100nF</text>
<text x="68.4" y="42.9">R14</text>
<text x="68.4" y="46.4">2.2K</text>
<text x="199.9" y="44.6">J3</text>
<text x="246.2" y="47.2">R11</text>
<text x="77.4" y="50.4">U2</text>
<text x="246.2" y="55.9">R12</text>
<text x="246.2" y="59.1">330R</text>
<text x="29" y="71.8">RN1</text>
<text x="37.7" y="71.8">51R_2012M</text>
<text x="246.2" y="67.8">330R</text>
<text x="197" y="83.4">RJ-45</text>
<text x="29" y="89.2">RN2</text>
<text x="37.7" y="89.2">51R_2012M</text>
<text x="31.9" y="100.8">R15</text>
<text x="40.6" y="100.8">1.5K</text>
<text x="167.5" y="100.5" transform="rotate(-90 167.5 100.5)">C23</text>
<text x="179.1" y="100.5" transform="rotate(-90 179.1 100.5)">C24 100nF</text>
<text x="187.8" y="100.5" transform="rotate(-90 187.8 100.5)">C25 100nF</text>
<text x="196.5" y="100.5" transform="rotate(-90 196.5 100.5)">C26 100nF</text>
<text x="170.4" y="102.2" transform="rotate(-90 170.4 102.2)">10uF_16V_Tantal_A</text>
<text x="49.3" y="126.9">R13</text>
<text x="49.3" y="135.6">4.87K_F</text>
<text x="147.3" y="132.3" transform="rotate(-90 147.3 132.3)">C20 100nF</text>
<text x="158.8" y="132.3" transform="rotate(-90 158.8 132.3)">C21 100nF</text>
<text x="170.4" y="132.3" transform="rotate(-90 170.4 132.3)">C22 100nF</text>
<text x="225" y="134.4">U3</text>
<text x="77.7" y="145.4">DP83848</text>
<text x="214.3" y="152.9">OSC_50MHz_7x5mm</text>
</g>
<g font-size="2.6" fill="#004080">
<text x="198.4" y="50.4">CT</text>
<text x="215.6" y="50.4">LED_G_A</text>
<text x="215.6" y="53.3">LED_G_K</text>
<text x="76.8" y="56.2">TX_CLK</text>
<text x="76.8" y="59.1">TX_EN</text>
<text x="118.1" y="56.2">TD+</text>
<text x="198.4" y="56.2">TD+</text>
<text x="216" y="59.1">LED_Y_A</text>
<text x="76.8" y="62">TXD_0</text>
<text x="76.8" y="64.9">TXD_1</text>
<text x="118.7" y="62">TD-</text>
<text x="198.4" y="62">TD-</text>
<text x="216" y="62">LED_Y_K</text>
<text x="76.8" y="67.8">TXD_2</text>
<text x="76.8" y="70.7">TXD_3</text>
<text x="117.8" y="70.7">RD+</text>
<text x="198.4" y="70.7">RD+</text>
<text x="76.8" y="76.5">RX_CLK</text>
<text x="118.4" y="76.5">RD-</text>
<text x="198.4" y="76.5">RD-</text>
<text x="212.7" y="76.8" transform="rotate(-90 212.7 76.8)">NC1</text>
<text x="215.6" y="76.8" transform="rotate(-90 215.6 76.8)">NC2</text>
<text x="218.5" y="76.8" transform="rotate(-90 218.5 76.8)">NC3</text>
<text x="220.4" y="73.6">CHS1</text>
<text x="220.4" y="76.5">CHS2</text>
<text x="76.8" y="79.4">RX_DV/MII_MODE</text>
<text x="76.8" y="82.3">CRS/CRS_DV/LED_CFG</text>
<text x="76.8" y="85.2">RX_ER/MDIX_EN</text>
<text x="76.8" y="88.1">CON/PHYAD0</text>
<text x="112.5" y="85.2">PFBOUT</text>
<text x="114" y="88.1">PFBIN1</text>
<text x="76.8" y="91">RXD_0/PHYAD1</text>
<text x="76.8" y="93.9">RXD_1/PHYAD2</text>
<text x="114" y="91">PFBIN2</text>
<text x="76.8" y="96.8">RXD_2/PHYAD3</text>
<text x="76.8" y="99.7">RXD_3/PHYAD4</text>
<text x="102" y="96.8">LED_SPEED/AN1</text>
<text x="105" y="99.7">LED_LINK/AN0</text>
<text x="76.8" y="105.5">MDIO</text>
<text x="107.3" y="105.5">RESERVED1</text>
<text x="76.8" y="108.3">MDC</text>
<text x="107.3" y="108.3">RESERVED2</text>
<text x="107.3" y="111.3">RESERVED3</text>
<text x="76.8" y="117.1">RESET_N</text>
<text x="112" y="119.9">IOVDD33</text>
<text x="113" y="117.1">AVDD33</text>
<text x="76.8" y="125.7">X2</text>
<text x="76.8" y="122.8">X1</text>
<text x="112" y="122.8">IOVDD33</text>
<text x="76.8" y="131.5">RBIAS</text>
<text x="115.6" y="128.6">AGND</text>
<text x="115.6" y="131.5">AGND</text>
<text x="114.6" y="137.3">IOGND</text>
<text x="115.4" y="134.4">DGND</text>
<text x="117.8" y="140.2">PAD</text>
<text x="218.7" y="140.2">VDD</text>
<text x="231" y="140.2">CLK</text>
<text x="218.7" y="148.9">AFC</text>
<text x="230.2" y="148.9">GND</text>
</g>
<g font-size="2.6" fill="#f00">
<text x="258.4" y="51.6">LED_SPEED</text>
<text x="11.3" y="58.5">ETH_TX_EN</text>
<text x="13.1" y="61.4">ETH_TXD0</text>
<text x="13.1" y="64.3">ETH_TXD1</text>
<text x="258.4" y="60.2">LED_LINK</text>
<text x="7.3" y="75.9">ETH_REF_CLK</text>
<text x="49.9" y="74.7">ETH_OSC</text>
<text x="8.5" y="78.8">ETH_CRS_DV</text>
<text x="12.5" y="81.7">ETH_RXD0</text>
<text x="12.5" y="84.6">ETH_RXD1</text>
<text x="133.9" y="95">LED_SPEED</text>
<text x="133.9" y="97.9">LED_LINK</text>
<text x="150.6" y="99.1">ETH_LINK</text>
<text x="44.4" y="104.9">ETH_MDIO</text>
<text x="45.3" y="107.7">ETH_MDC</text>
<text x="49.3" y="116.5">RESET</text>
<text x="49.9" y="121">ETH_OSC</text>
<text x="246.8" y="138.4">ETH_OSC</text>
</g>
<text font-size="2.6" fill="#00f" x="166" y="92.2">+</text>
<g font-size="2.1">
<text x="30.4" y="2.2">5</text>
<text x="85.4" y="2.2">4</text>
<text x="140.5" y="2.2">3</text>
<text x="195.4" y="2.2">2</text>
<text x="250.5" y="2.2">1</text>
<text x=".8" y="30.1">D</text>
<text x="278.8" y="30.1">D</text>
<text x=".8" y="80.8">C</text>
<text x="278.8" y="80.8">C</text>
<text x=".8" y="131.5">B</text>
<text x="278.8" y="131.5">B</text>
<text x=".8" y="182.2">A</text>
<text x="278.8" y="182.2">A</text>
<text x="30.4" y="207.8">5</text>
<text x="85.4" y="207.8">4</text>
<text x="140.5" y="207.8">3</text>
<text x="195.4" y="207.8">2</text>
<text x="250.5" y="207.8">1</text>
</g>
</svg>
